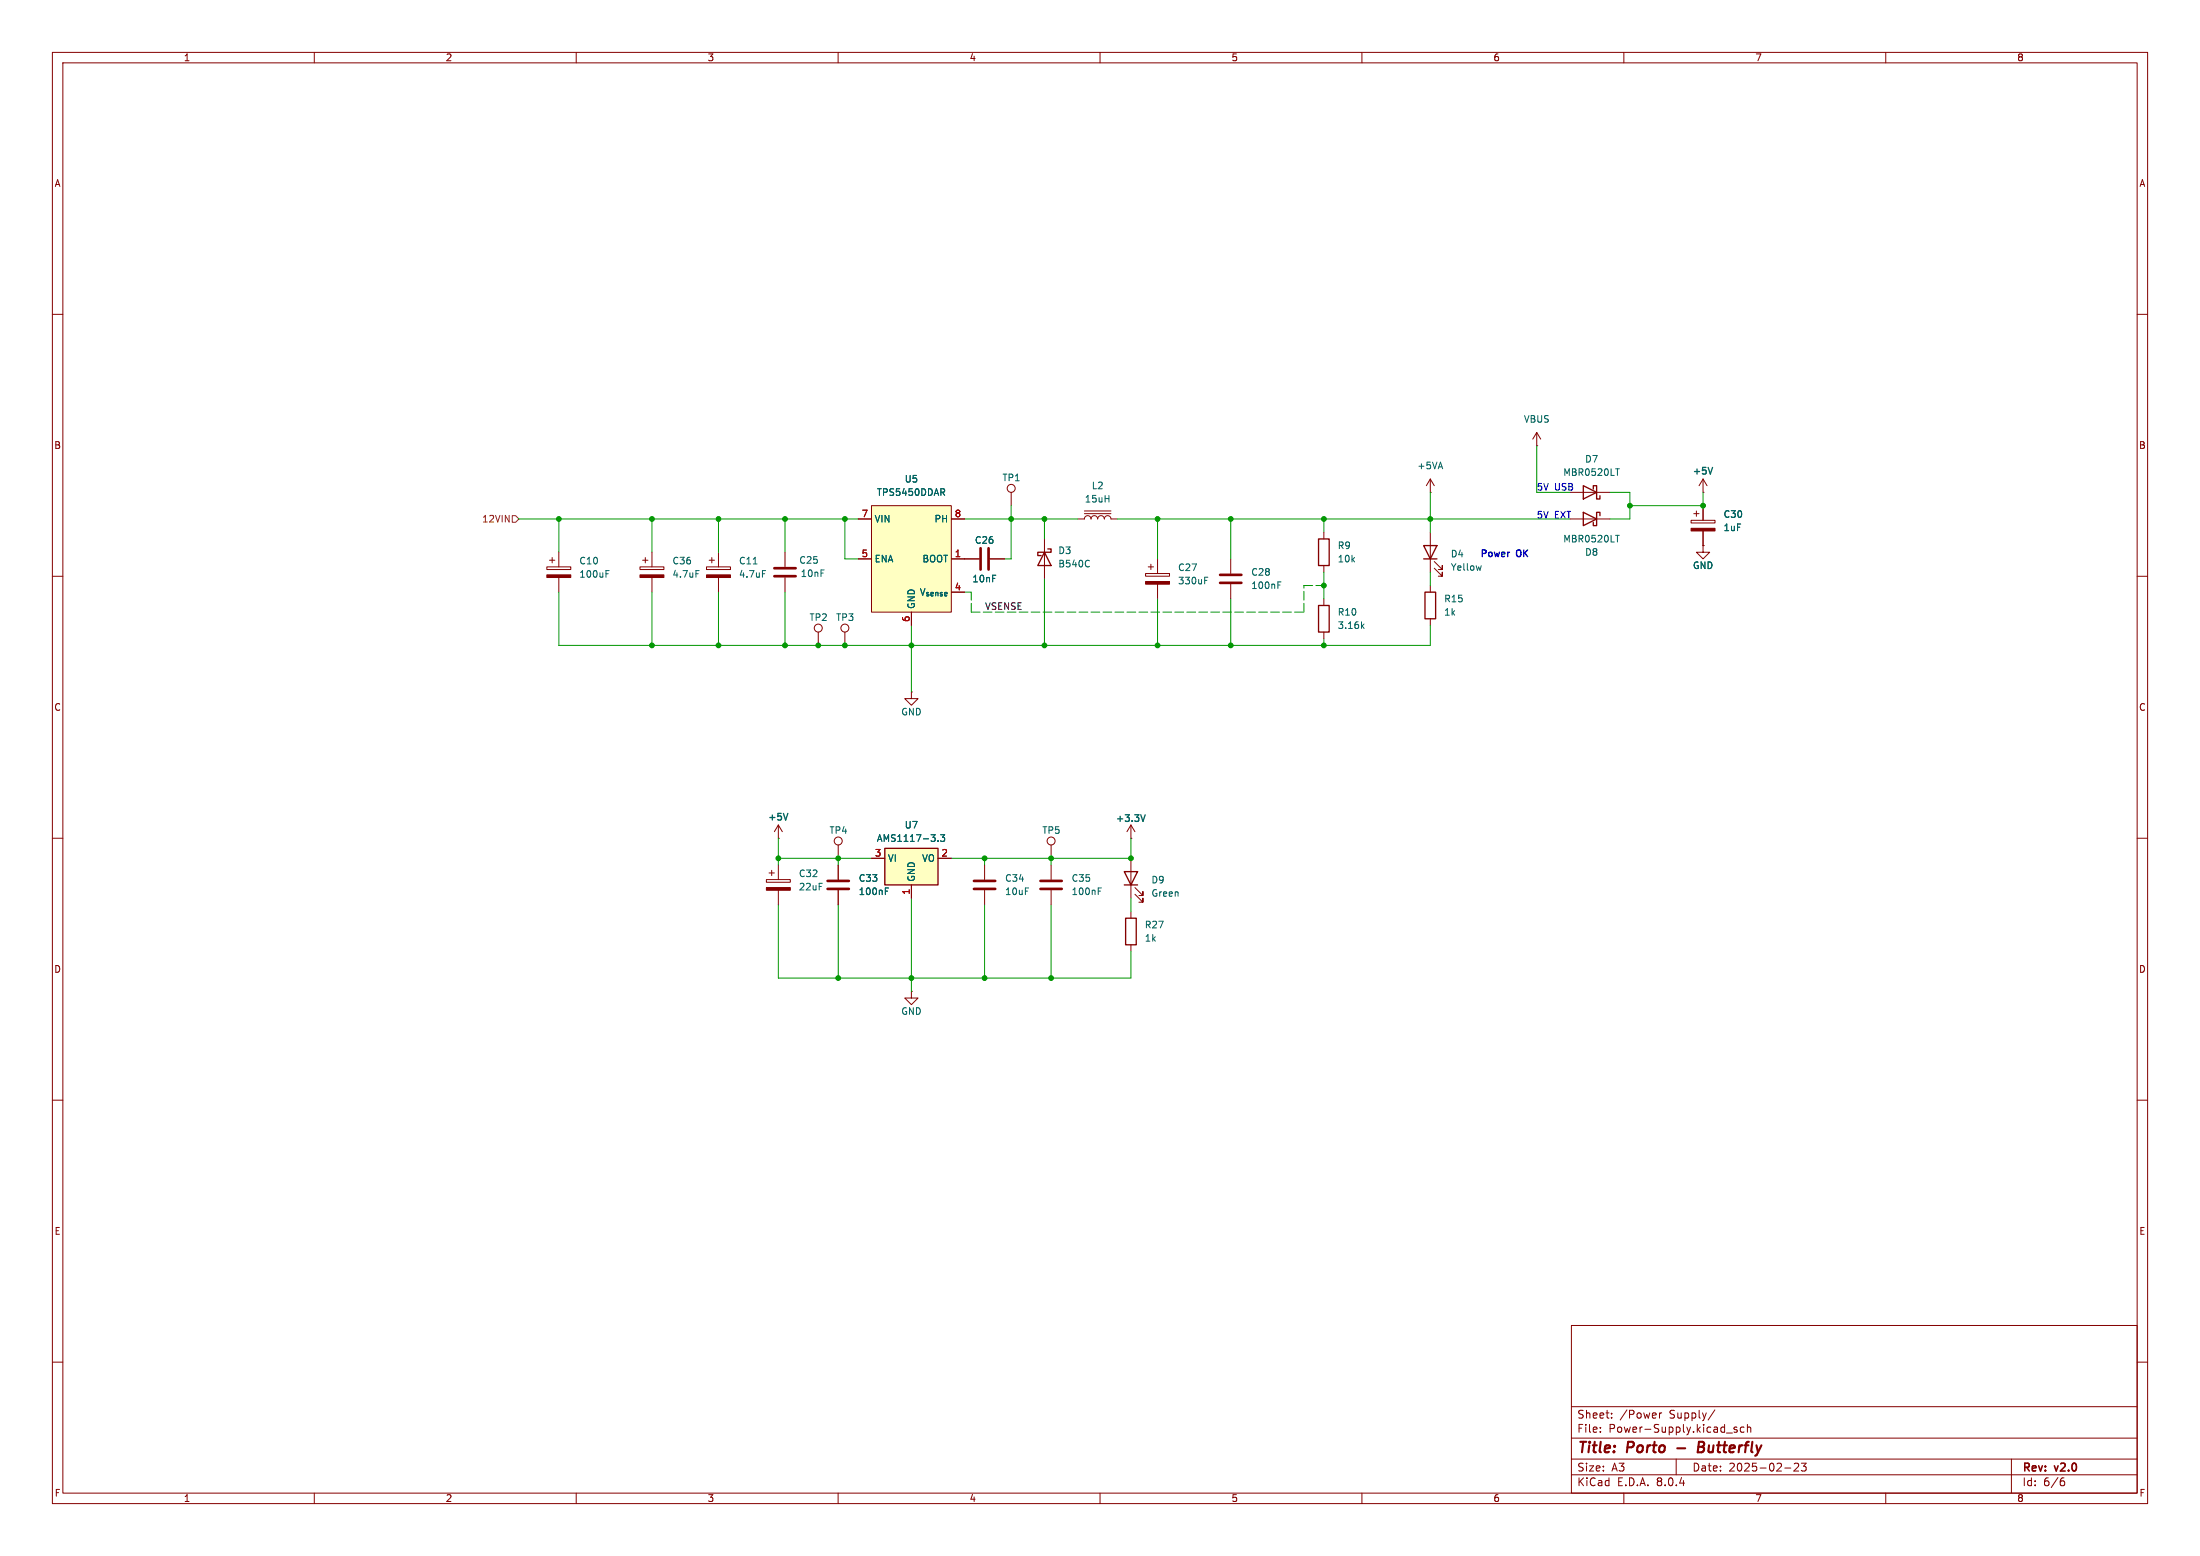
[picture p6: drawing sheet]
<svg xmlns="http://www.w3.org/2000/svg" width="420mm" height="297mm" viewBox="0 0 420 297" stroke-linecap="round" stroke-linejoin="round" font-family="sans-serif">
<g fill="none" stroke="#840000" stroke-width=".19">
<path d="M10 10h400v277h-400zM12 12h396v273h-396zM60 10v2M110 10v2M160 10v2M210 10v2M260 10v2M310 10v2M360 10v2M10 60h2M408 60h2M193 94v2.5"/>
<path d="M10 110h2M184.1 106.7h2.8M189 106.7h2.8M218.7 109.5h4.6v.5h-4.6zM219.2 108.2h1M219.7 107.7v1M221 106.7v2.8M221 111.5v2.8M408 110h2M174 132.1v1.3h1.3l-1.3 1.2-1.3-1.2h1.3M174 132.1h.1M10 160h2"/>
<path d="M148.6 157.5l-.8 1.3M148.6 157.5v2.5M148.6 157.5l.8 1.3M215.9 157.5v2.5M215.9 157.5l-.8 1.3M215.9 157.5l.8 1.3M408 160h2M146.3 167.9h4.6v.5h-4.6zM146.8 166.6h1M147.3 166.1v1M148.6 160h.1M148.6 165.1v2.8"/>
<path d="M148.6 169.9v2.8M200.7 161.3v2.5M200.7 165.1v2.8M200.7 169.9v2.8M215.9 160h.1M215.9 163.8v7.7M215.9 174v1.3M216.7 170.7l1.5 1.5v-.7v.7h-.8M216.7 169.4l1.5 1.5v-.7v.7h-.8M174 189.2v1.3h1.3l-1.3 1.3-1.3-1.3h1.3M174 189.2h.1M215.9 180.3v1.3"/>
<path d="M10 210h2M408 210h2M10 260h2M300 253h108v32h-108zM408 260h2M300 278.5h108M300 274.5h108M300 268.5h108M305.5 273.2v.2M305.5 272.5v.1M307.7 270.5v.2M307.7 269.8v.1"/>
<path d="M316.8 269.7v1M317.2 269.7l-.3 .1-.1 .2M320 278.5v3M327.4 269.1l-1.3 1.9M329.6 273.5h1.1M331.6 272.5l-.4-.1-.2 .2 .1 .2 .5 .2v.3h-.6M332.9 272.5l-.4-.1-.3 .3 .2 .6h.5M333.6 272.5l.2-.1 .4 .1v.9M333.6 271.9v1.5M342.5 279.4l.6-.1 .2 .1 .1 .3-1 1.1h1M343.9 279.3h.9l-.5 .6 .4 .1v.6l-.2 .2-.6-.2M384 278.5v6.5"/>
<path d="M60 285v2M110 285v2M160 285v2M210 285v2M260 285v2M300 281.5h108M310 285v2M340.7 280.2h1.2M360 285v2M393.6 282.7h.3l.3 .2-.1 .5-.5 .2M394 282.1l-.4 .1"/>
<circle cx="193" cy="93.2" r=".76"/>
<circle cx="200.7" cy="160.5" r=".76"/>
</g>
<path d="M320.2 276.4h1.5M324.2 276.2h.7M324.9 276.2l.3 .1M325 275.2h-.7l-.2 2 1-.1M325.1 276.1l-.2 .1" fill="none" stroke="#840000" stroke-width=".4"/>
<path d="M214.6 166.4h2.6l-1.3 2.5zM214.6 168.9h2.6M214.9 175.3h2v5h-2z" fill="none" stroke="#840000" stroke-width=".25"/>
<path d="M150.4 155.3l-.4 1.2M217.8 155.5l.4 1.3 .4-1.3" fill="none" stroke="#006464" stroke-width=".25"/>
<g fill="#840000" stroke="#840000" stroke-width=".19">
<path d="M146.3 169.4h4.6v.5h-4.6z"/>
<path d="M218.7 111h4.6v.5h-4.6z"/>
</g>
<path d="M187.2 104.6v4.1M188.7 104.6v4.1M198.6 169.7h4.1M198.6 168.1h4.1" fill="none" stroke="#840000" stroke-width=".51"/>
<path d="M230 110.8h.4M230 110.2h.6M209.7 170.1h.4M209.7 169.5h.6" fill="none" stroke="#006464" stroke-width=".19"/>
<path d="M166.4 96.5h15.2v20.3h-15.2z" fill="#ffffc2"/>
<g fill="none" stroke="#840000" stroke-width=".19">
<path d="M163.8 99.1h2.6M166.4 96.5h15.2v20.3h-15.2zM181.6 99.1h2.5M163.8 106.7h2.6M174 116.8v2.6M181.6 106.7h2.5M181.6 113h2.5M160 161.3v2.5"/>
<circle cx="160" cy="160.5" r=".76"/>
</g>
<path d="M179.9 94l.4 .6M180.2 93.4l.1 .1-.1 .4" fill="none" stroke="#006464" stroke-width=".19"/>
<path d="M168.9 161.9h10.2v7h-10.2z" fill="#ffffc2"/>
<path d="M302.3 97.8l2.5 1.3-2.5 1.2zM302.3 92.7l2.5 1.3-2.5 1.3zM304.2 93.3v-.6h.6v2.6h.6v-.7M305.4 98.4v-.6h-.6v2.5h-.6v-.6M199.4 105.4l1.3 2.6h-2.6zM200 104.8h.7v.6h-2.6v.6h.7M251.7 102.9h2v5.1h-2zM251.7 115.6h2v5.1h-2zM271.8 104.1h2.5l-1.3 2.6zM271.8 106.7h2.5M272 113h2.1v5.1h-2.1zM168.9 161.9h10.2v7h-10.2z" fill="none" stroke="#840000" stroke-width=".25"/>
<g fill="none" stroke="#840000" stroke-width=".19">
<path d="M163.8 99.1h2.6M181.6 99.1h2.5M205.7 99.1h1.3a.64 .64 0 0 1 .6-.7 .64 .64 0 0 1 .7 .7 .64 .64 0 0 1 .6-.7 .64 .64 0 0 1 .6 .7 .64 .64 0 0 1 .7-.7 .64 .64 0 0 1 .6 .7 .64 .64 0 0 1 .7-.7 .64 .64 0 0 1 .6 .7h1.3M207 98h5.1M207 97.5h5.1M273 94h.1M273 91.4l-.7 1.3M273 91.4v2.6M273 91.4l.8 1.3M293.4 85.1h.1M293.4 82.6l-.8 1.2M293.4 82.6v2.5"/>
<path d="M293.4 82.6l.7 1.2M299.7 99.1h7.6M299.7 94h7.6M322.8 99.3h4.6v.5h-4.6zM323.3 98h1.1M323.8 97.5v1.1M325.1 94h.1M325.1 91.4v2.6M325.1 96.5v2.8M325.1 91.4l-.7 1.3M325.1 91.4l.8 1.3M104.4 108.2h4.6v.5h-4.6z"/>
<path d="M104.9 106.9h1M105.4 106.4v1M106.7 105.4v2.8M106.7 110.2v2.8M122.2 108.2h4.5v.5h-4.5zM122.7 106.9h1M123.2 106.4v1M124.5 105.4v2.8M124.5 110.2v2.8M134.9 108.2h4.5v.5h-4.5zM135.4 106.9h1M135.9 106.4v1"/>
<path d="M137.2 105.4v2.8M137.2 110.2v2.8M149.9 105.4v2.8M149.9 110.2v2.8M163.8 106.7h2.6M174 116.8v2.6M181.6 106.7h5.3M181.6 113h2.5M189 106.7h2.8M199.4 102.9v7.6M234.9 106.7v2.8M234.9 111.5v2.8"/>
<path d="M252.7 101.6v1.3M252.7 108v1.2M252.7 114.3v1.3M273 101.6v7.6M273 111.8v1.2M273 118.1v1.3M273.8 108.5l1.5 1.5v-.8v.8h-.7M273.8 107.2l1.5 1.5v-.7v.7h-.7M325.1 104.1v1.3h1.3l-1.3 1.3-1.3-1.3h1.3M325.1 104.1h.1M325.1 101.3v2.8M156.2 120.7v2.5"/>
<path d="M161.3 120.7v2.5M252.7 120.7v1.2M160 165.1v2.8M160 169.9v2.8M166.4 163.8h2.5M174 168.9v2.6M179.1 163.8h2.5M188 165.1v2.8M188 169.9v2.8"/>
<circle cx="156.2" cy="119.9" r=".76"/>
<circle cx="161.3" cy="119.9" r=".76"/>
</g>
<g fill="none" stroke="#006464" stroke-width=".19">
<path d="M179.9 94l.4 .6M180.2 93.4l.1 .1-.1 .4M308.4 89.5h.7M115.7 108.9h.6M115.7 109.5h.4M132.9 108.9h.6M143.8 107.6h.7M145.6 108.9h.6M207.7 106.9l.3 .2M208 108.1l-.3 .1M244 111.7h.4M244 111.1h.6"/>
<path d="M260 119.5l.4 .5M260.4 119.1l-.5 .5M282.8 108l-.3 .8M308.4 102.2h.7M179.6 159.3h.7l-.4 .5 .4 .1v.6l-.2 .1-.5-.1M169 170.1h.4M169 169.5h.6M179.1 160.5v.1"/>
</g>
<path d="M147.8 108.5h4.1M147.8 110h4.1M232.9 111.3h4.1M232.9 109.7h4.1M158 169.7h4.1M158 168.1h4.1M185.9 169.7h4.1M185.9 168.1h4.1" fill="none" stroke="#840000" stroke-width=".51"/>
<g fill="#840000" stroke="#840000" stroke-width=".19">
<path d="M134.9 109.7h4.5v.5h-4.5z"/>
<path d="M104.4 109.7h4.6v.5h-4.6z"/>
<path d="M122.2 109.7h4.5v.5h-4.5z"/>
<path d="M322.8 100.8h4.6v.5h-4.6z"/>
</g>
<path d="M326.9 89.2l-.4 1.3" fill="none" stroke="#006464" stroke-width=".25"/>
<path d="M97.8 98.4h.6l.7 .7-.7 .6h-.6z" fill="none" stroke="#725600" stroke-width=".19"/>
<g fill="none" stroke="#009600" stroke-width=".19">
<path d="M99.1 99.1h64.7M106.7 99.1v6.3M124.5 99.1v6.3M137.2 99.1v6.3M149.9 99.1v6.3M161.3 99.1v7.6h2.5M184.1 99.1h21.6M193 96.5v10.2h-1.2M199.4 99.1v3.8M213.4 99.1h86.3M221 99.1v7.6M234.9 99.1v7.6"/>
<path d="M252.7 99.1v2.5M273 94v7.6M293.4 85.1v8.9h6.3M307.3 94h3.8v5.1h-3.8M325.1 94v2.5h-14M106.7 113v10.2h166.3v-3.8M124.5 113v10.2M137.2 113v10.2M149.9 113v10.2M174 119.4v12.7M199.4 110.5v12.7M221 114.3v8.9"/>
<path d="M234.9 114.3v8.9M252.7 109.2v5.1M273 109.2v2.6M252.7 121.9v1.3M148.6 163.8h17.8M148.6 172.7v14h67.3v-5.1M148.6 160v5.1M160 163.8v1.3M160 172.7v14M174 171.5v17.7M188 163.8v1.3M188 172.7v14"/>
<path d="M200.7 163.8v1.3M200.7 172.7v14M215.9 160v3.8h-34.3M215.9 171.5v2.5"/>
</g>
<path d="M185.4 116.8h63.5M185.4 116.8v-3.8M185.4 113h-1.3M248.9 116.8v-5M248.9 111.8h3.8" fill="none" stroke="#009600" stroke-width=".19" stroke-dasharray="1.7 .6"/>
<g fill="#009600" stroke="#009600" stroke-width=".19">
<circle cx="161.3" cy="123.2" r=".46"/>
<circle cx="156.2" cy="123.2" r=".46"/>
<circle cx="149.9" cy="123.2" r=".46"/>
<circle cx="148.6" cy="163.8" r=".46"/>
<circle cx="174" cy="123.2" r=".46"/>
<circle cx="160" cy="163.8" r=".46"/>
<circle cx="234.9" cy="99.1" r=".46"/>
<circle cx="311.1" cy="96.5" r=".46"/>
<circle cx="273" cy="99.1" r=".46"/>
<circle cx="252.7" cy="99.1" r=".46"/>
<circle cx="325.1" cy="96.5" r=".46"/>
<circle cx="124.5" cy="123.2" r=".46"/>
<circle cx="137.2" cy="99.1" r=".46"/>
<circle cx="106.7" cy="99.1" r=".46"/>
<circle cx="124.5" cy="99.1" r=".46"/>
<circle cx="161.3" cy="99.1" r=".46"/>
<circle cx="137.2" cy="123.2" r=".46"/>
<circle cx="149.9" cy="99.1" r=".46"/>
<circle cx="199.4" cy="123.2" r=".46"/>
<circle cx="221" cy="123.2" r=".46"/>
<circle cx="199.4" cy="99.1" r=".46"/>
<circle cx="193" cy="99.1" r=".46"/>
<circle cx="252.7" cy="123.2" r=".46"/>
<circle cx="252.7" cy="111.8" r=".46"/>
<circle cx="221" cy="99.1" r=".46"/>
<circle cx="234.9" cy="123.2" r=".46"/>
<circle cx="200.7" cy="163.8" r=".46"/>
<circle cx="188" cy="186.7" r=".46"/>
<circle cx="200.7" cy="186.7" r=".46"/>
<circle cx="160" cy="186.7" r=".46"/>
<circle cx="174" cy="186.7" r=".46"/>
<circle cx="188" cy="163.8" r=".46"/>
<circle cx="215.9" cy="163.8" r=".46"/>
</g>
<g font-size="2.8" fill="#840000">
<text x="301" y="277.9">Title:</text>
<text x="310.6" y="277.9">Porto</text>
<text x="325.8" y="277.9">Butterfly</text>
</g>
<g font-size="2.1" fill="#840000">
<text x="301" y="273.7">File:</text>
<text x="301" y="271">Sheet:</text>
<text x="307.1" y="273.7">Power-Supply.kicad_sch</text>
<text x="309.2" y="271">/Power</text>
<text x="318.7" y="271">Supply/</text>
<text x="301" y="281.1">Size:</text>
<text x="307.6" y="281.1">A3</text>
<text x="323" y="281.1">Date:</text>
<text x="330" y="281.1">2025-02-23</text>
<text x="386" y="281.3">Rev:</text>
<text x="392.4" y="281.3">v2.0</text>
<text x="301" y="283.9">KiCad</text>
<text x="308.7" y="283.9">E.D.A.</text>
<text x="316.3" y="283.9">8.0.4</text>
<text x="386" y="283.9">Id:</text>
<text x="390.1" y="283.9">6/6</text>
</g>
<g font-size="1.8" fill="#840000">
<text x="35" y="11.9">1</text>
<text x="85" y="11.9">2</text>
<text x="135" y="11.9">3</text>
<text x="185" y="11.9">4</text>
<text x="235" y="11.9">5</text>
<text x="285" y="11.9">6</text>
<text x="335" y="11.9">7</text>
<text x="385" y="11.9">8</text>
<text x="10.3" y="35.9">A</text>
<text x="408.3" y="35.9">A</text>
<text x="10.3" y="85.9">B</text>
<text x="408.2" y="85.9">B</text>
<text x="10.3" y="135.9">C</text>
<text x="408.2" y="135.9">C</text>
<text x="10.3" y="185.9">D</text>
<text x="408.2" y="185.9">D</text>
<text x="10.3" y="235.9">E</text>
<text x="408.3" y="235.9">E</text>
<text x="10.3" y="285.9">F</text>
<text x="35" y="286.9">1</text>
<text x="85" y="286.9">2</text>
<text x="135" y="286.9">3</text>
<text x="185" y="286.9">4</text>
<text x="235" y="286.9">5</text>
<text x="285" y="286.9">6</text>
<text x="335" y="286.9">7</text>
<text x="385" y="286.9">8</text>
<text x="408.3" y="285.9">F</text>
</g>
<g font-size="1.8" fill="#006464">
<text x="290.8" y="80.9">VBUS</text>
<text x="270.5" y="89.8">+5VA</text>
<text x="302.5" y="88.5">D7</text>
<text x="167.3" y="94.8">TPS5450DDAR</text>
<text x="172.6" y="92.3">U5</text>
<text x="191.3" y="92">TP1</text>
<text x="208.3" y="93.6">L2</text>
<text x="298.3" y="91">MBR0520LT</text>
<text x="322.9" y="90.9">+5V</text>
<text x="166.9" y="99.9">VIN</text>
<text x="178.3" y="99.9">PH</text>
<text x="207" y="96.1">15uH</text>
<text x="328.9" y="99">C30</text>
<text x="328.9" y="101.6">1uF</text>
<text x="110.5" y="107.9">C10</text>
<text x="128.3" y="107.9">C36</text>
<text x="141" y="107.9">C11</text>
<text x="152.5" y="107.8">C25</text>
<text x="166.9" y="107.5">ENA</text>
<text x="176" y="107.5">BOOT</text>
<text x="186" y="104">C26</text>
<text x="201.9" y="106">D3</text>
<text x="255.3" y="105">R9</text>
<text x="255.3" y="107.5">10k</text>
<text x="276.9" y="106.6">D4</text>
<text x="298.3" y="103.7">MBR0520LT</text>
<text x="302.5" y="106.3">D8</text>
<text x="110.5" y="110.5">100uF</text>
<text x="128.3" y="110.5">4.7uF</text>
<text x="141" y="110.5">4.7uF</text>
<text x="152.8" y="110.3">10nF</text>
<text x="175.5" y="113.9">V_{sense}</text>
<text x="185.5" y="111.4">10nF</text>
<text x="201.9" y="108.5">B540C</text>
<text x="224.8" y="111.7">330uF</text>
<text x="224.8" y="109.2">C27</text>
<text x="238.8" y="112.6">100nF</text>
<text x="238.8" y="110.1">C28</text>
<text x="276.9" y="109.1">Yellow</text>
<text x="323.1" y="108.8">GND</text>
<text x="154.4" y="118.7">TP2</text>
<text x="159.5" y="118.7">TP3</text>
<text x="174.9" y="116.3" transform="rotate(-90 174.9 116.3)">GND</text>
<text x="255.3" y="117.7">R10</text>
<text x="275.6" y="115.2">R15</text>
<text x="275.6" y="117.7">1k</text>
<text x="255.3" y="120.2">3.16k</text>
<text x="172" y="136.8">GND</text>
<text x="146.4" y="157">+5V</text>
<text x="158.3" y="159.4">TP4</text>
<text x="167.3" y="160.9">AMS1117-3.3</text>
<text x="172.6" y="158.3">U7</text>
<text x="198.9" y="159.4">TP5</text>
<text x="212.8" y="157.2">+3.3V</text>
<text x="152.4" y="167.6">C32</text>
<text x="169.4" y="164.7">VI</text>
<text x="175.9" y="164.7">VO</text>
<text x="152.4" y="170.2">22uF</text>
<text x="163.8" y="171">100nF</text>
<text x="163.8" y="168.5">C33</text>
<text x="174.9" y="168.4" transform="rotate(-90 174.9 168.4)">GND</text>
<text x="191.8" y="168.5">C34</text>
<text x="191.8" y="171">10uF</text>
<text x="204.5" y="171">100nF</text>
<text x="204.5" y="168.5">C35</text>
<text x="219.7" y="168.8">D9</text>
<text x="219.7" y="171.4">Green</text>
<text x="218.4" y="177.4">R27</text>
<text x="218.4" y="179.9">1k</text>
<text x="172" y="193.9">GND</text>
</g>
<g font-size="1.8" fill="#0000c2">
<text x="293.3" y="93.8">5V</text>
<text x="296.8" y="93.8">USB</text>
<text x="293.3" y="99.2">5V</text>
<text x="296.7" y="99.2">EXT</text>
<text x="282.4" y="106.7">Power</text>
<text x="289.5" y="106.7">OK</text>
</g>
<text font-size="1.8" fill="#725600" x="92" y="99.9">12VIN</text>
<g font-size="1.8" fill="#a90000">
<text x="164.4" y="98.8">7</text>
<text x="182.2" y="98.8">8</text>
<text x="164.4" y="106.4">5</text>
<text x="182.2" y="106.4">1</text>
<text x="182.2" y="112.8">4</text>
<text x="173.7" y="118.8" transform="rotate(-90 173.7 118.8)">6</text>
<text x="166.9" y="163.6">3</text>
<text x="179.6" y="163.6">2</text>
<text x="173.7" y="170.9" transform="rotate(-90 173.7 170.9)">1</text>
</g>
<text font-size="1.8" fill="#0f0f0f" x="188" y="116.5">VSENSE</text>
</svg>
